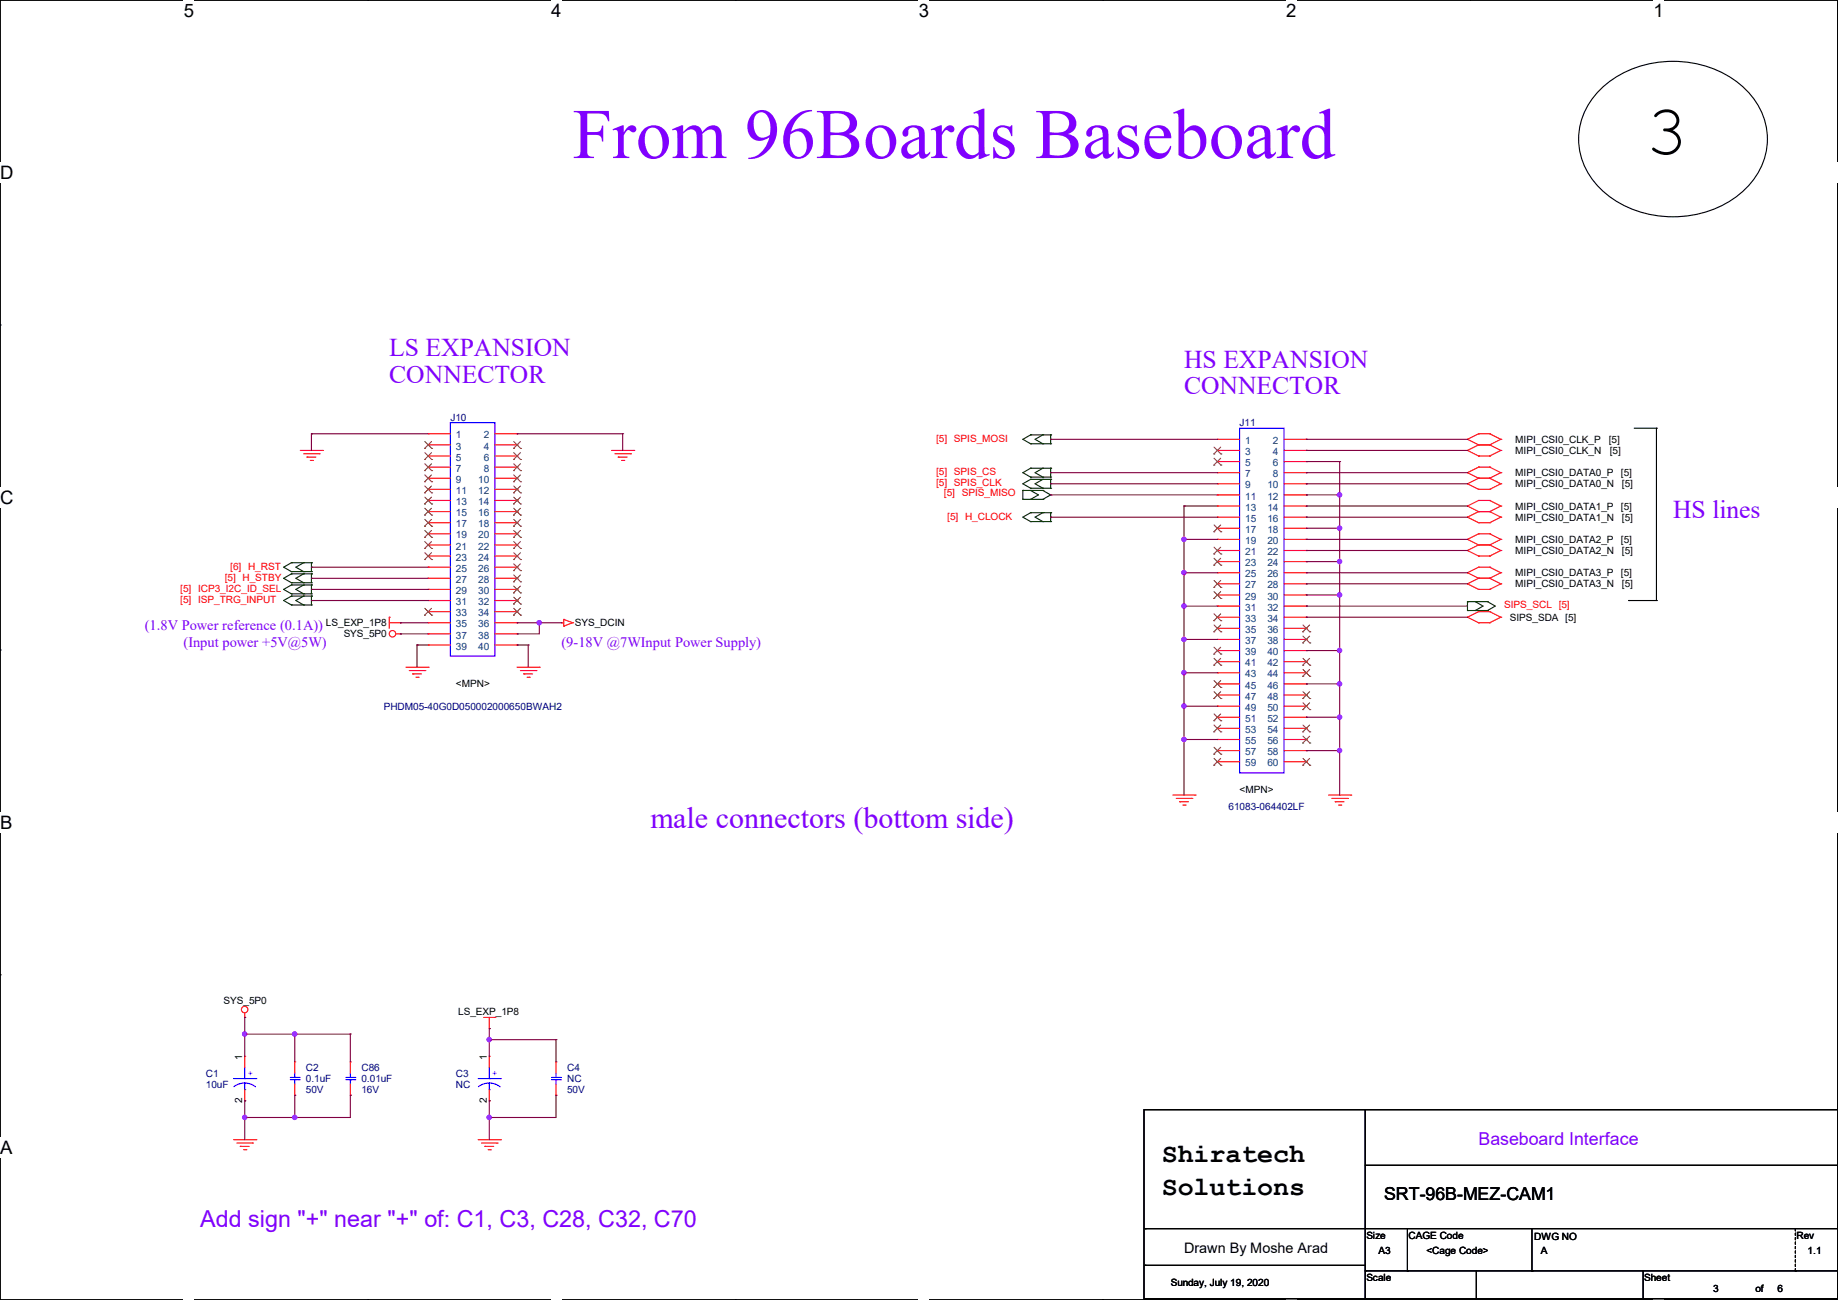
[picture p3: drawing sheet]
<svg xmlns="http://www.w3.org/2000/svg" width="420mm" height="297mm" viewBox="0 0 420 297" stroke-linecap="round" stroke-linejoin="round" font-family="sans-serif">
<path d="M0 0h419.9v297h-419.9z" fill="none" stroke="#000" stroke-width=".25"/>
<g fill="#fff">
<path d="M42 0h2.4v4.8h-2.4z"/>
<path d="M42 297h2.4z"/>
</g>
<path d="M84 0h.1M84 297h.1" fill="none" stroke="#000" stroke-width=".25"/>
<g fill="#fff">
<path d="M125.9 0h2.4v4.8h-2.4z"/>
<path d="M125.9 297h2.4z"/>
</g>
<path d="M168 0h.1M168 297h.1" fill="none" stroke="#000" stroke-width=".25"/>
<g fill="#fff">
<path d="M209.9 0h2.4v4.8h-2.4z"/>
<path d="M209.9 297h2.4z"/>
</g>
<path d="M251.9 0h.1M251.9 297h.1" fill="none" stroke="#000" stroke-width=".25"/>
<g fill="#fff">
<path d="M293.9 0h2.3v4.8h-2.3z"/>
<path d="M293.9 297h2.3z"/>
</g>
<path d="M335.9 0h.1M335.9 297h.1" fill="none" stroke="#000" stroke-width=".25"/>
<g fill="#fff">
<path d="M377.9 0h2.3v4.8h-2.3z"/>
<path d="M377.9 297h2.3z"/>
<path d="M0 37.1h3.1v4.8h-3.1z"/>
<path d="M419.9 37.1l.1 4.8z"/>
<path d="M0 111.3h3.1v4.8h-3.1z"/>
<path d="M419.9 111.3l.1 4.8z"/>
</g>
<path d="M0 74.3h.1M419.9 74.3h.1" fill="none" stroke="#000" stroke-width=".25"/>
<g fill="#fff">
<path d="M0 185.6h2.9v4.7h-2.9z"/>
<path d="M419.9 185.6l.1 4.7z"/>
</g>
<path d="M0 148.5h.1M419.9 148.5h.1" fill="none" stroke="#000" stroke-width=".25"/>
<g fill="#fff">
<path d="M0 259.8h2.9v4.7h-2.9z"/>
<path d="M419.8 259.8h.2v4.7h-.2z"/>
</g>
<g fill="none" stroke="#000" stroke-width=".25">
<path d="M365.8 20.3a24.7 24.7 0 0 1 33 0 15.5 15.5 0 0 1-1.3 24 24.8 24.8 0 0 1-31.7-1.1 15.4 15.4 0 0 1 0-22.9zM373.4 97.8h5.1M378.5 97.8h.1M378.5 97.8v39.4M372.2 137.2h.1M372.2 137.2h6.3M378.5 137.2h.1M0 222.7h.1M419.9 222.7h.1M261.4 253.5h158.5v43.2h-158.5zM312 253.5v43.2M312 266.2h107.9"/>
<path d="M419.9 266.2h.1M261.7 289.1h.1M261.7 280.7h.1M261.7 289.1h50.3M261.7 280.7h158.2M312 290.4h.1M312 296.7h.1M312 290.4h107.9M321.6 290.4h.1M321.6 280.7v9.7M337.4 296.7h.1M337.4 290.4v6.3"/>
<path d="M350.1 290.4h.1M350.1 280.7v9.7M375.5 296.7h.1M375.5 290.4v6.3"/>
</g>
<g fill="none" stroke="#f00" stroke-width=".25">
<path d="M97.8 99.1h.1M97.8 99.1h5.1M113.1 99.1h5.1M118.2 99.1h.1M337.9 99.1h.1M337.9 99.1h2.5M337.9 99.1l-2.6 1.3M340.4 99.1h.1M340.4 99.1l2.5 1.3M68.6 102.9h5.1M69.4 103.7h3.5M70.1 104.4h.1"/>
<path d="M70.1 104.4h2.1M70.9 105.2h.5M71.4 105.2h.1M72.9 103.7h.1M73.7 102.9h.1M97.8 101.6h.1M97.8 104.2h.1M97.8 106.7h.1M97.8 109.3h.1M97.8 111.8h.1M97.8 114.3h.1M97.8 116.9h.1"/>
<path d="M97.8 119.4h.1M97.8 101.6h5.1M97.8 104.2h5.1M97.8 106.7h5.1M97.8 109.3h5.1M97.8 111.8h5.1M97.8 114.3h5.1M97.8 116.9h5.1M97.8 119.4h5.1M113.1 101.6h5.1M113.1 104.2h5.1M113.1 106.7h5.1"/>
<path d="M113.1 109.3h5.1M113.1 111.8h5.1M113.1 114.3h5.1M113.1 116.9h5.1M113.1 119.4h5.1M118.2 101.6h.1M118.2 104.2h.1M118.2 106.7h.1M118.2 109.3h.1M118.2 111.8h.1M118.2 114.3h.1M118.2 116.9h.1"/>
<path d="M118.2 119.4h.1M139.7 102.9h5.1M140.5 103.7h3.6M141.3 104.4h.1M141.3 104.4h2M142 105.2h.5M142.5 105.2h.1M144.1 103.7h.1M144.8 102.9h.1M278.2 100.4h.1M278.2 102.9h.1M278.2 105.5h.1"/>
<path d="M278.2 108h.1M278.2 110.5h.1M278.2 113.1h.1M278.2 115.6h.1M278.2 118.2h.1M278.2 102.9h5.1M278.2 100.4h5.1M278.2 105.5h5.1M278.2 108h5.1M278.2 110.5h5.1M278.2 113.1h5.1M278.2 115.6h5.1"/>
<path d="M278.2 118.2h5.1M293.4 102.9h5.1M293.4 100.4h5.1M293.4 105.5h5.1M293.4 108h5.1M293.4 110.5h5.1M293.4 113.1h5.1M293.4 115.6h5.1M293.4 118.2h5.1M298.5 100.4h.1M298.5 102.9h.1M298.5 105.5h.1"/>
<path d="M298.5 108h.1M298.5 110.5h.1M298.5 113.1h.1M298.5 115.6h.1M298.5 118.2h.1M335.3 100.4h.1M335.3 102.9h.1M335.3 108h.1M335.3 110.5h.1M335.3 115.6h.1M335.3 118.2h.1M335.3 100.4l2.6 1.2"/>
<path d="M335.3 102.9l2.6 1.3M335.3 108l2.6 1.3M335.3 110.5l2.6 1.3M335.3 115.6l2.6 1.3M335.3 118.2l2.6 1.2M337.9 101.6h.1M337.9 104.2h.1M337.9 106.7h.1M337.9 109.3h.1M337.9 111.8h.1M337.9 114.3h.1M337.9 116.9h.1"/>
<path d="M337.9 119.4h.1M337.9 101.6h2.5M337.9 101.6l-2.6 1.3M337.9 104.2h2.5M337.9 106.7h2.5M337.9 106.7l-2.6 1.3M337.9 109.3h2.5M337.9 109.3l-2.6 1.2M337.9 111.8h2.5M337.9 114.3h2.5M337.9 114.3l-2.6 1.3M337.9 116.9h2.5"/>
<path d="M337.9 116.9l-2.6 1.3M337.9 119.4h2.5M340.4 101.6h.1M340.4 104.2h.1M340.4 106.7h.1M340.4 109.3h.1M340.4 111.8h.1M340.4 114.3h.1M340.4 116.9h.1M340.4 119.4h.1M340.4 101.6l2.5 1.3M340.4 106.7l2.5 1.3"/>
<path d="M340.4 109.3l2.5 1.2M340.4 114.3l2.5 1.3M340.4 116.9l2.5 1.3M342.9 100.4h.1M342.9 102.9h.1M342.9 108h.1M342.9 110.5h.1M342.9 115.6h.1M342.9 118.2h.1M342.9 100.4l-2.5 1.2M342.9 102.9l-2.5 1.3M342.9 108l-2.5 1.3"/>
<path d="M342.9 110.5l-2.5 1.3M342.9 115.6l-2.5 1.3M342.9 118.2l-2.5 1.2M97.8 122h.1M97.8 124.5h.1M97.8 127h.1M97.8 129.6h.1M97.8 132.1h.1M97.8 134.7h.1M97.8 137.2h.1M97.8 139.7h.1M97.8 122h5.1"/>
<path d="M97.8 124.5h5.1M97.8 127h5.1M97.8 129.6h5.1M97.8 132.1h5.1M97.8 134.7h5.1M97.8 139.7h5.1M97.8 137.2h5.1M113.1 122h5.1M113.1 124.5h5.1M113.1 127h5.1M113.1 129.6h5.1M113.1 132.1h5.1"/>
<path d="M113.1 134.7h5.1M113.1 139.7h5.1M113.1 137.2h5.1M118.2 122h.1M118.2 124.5h.1M118.2 127h.1M118.2 129.6h.1M118.2 132.1h.1M118.2 134.7h.1M118.2 137.2h.1M118.2 139.7h.1M278.2 120.7h.1"/>
<path d="M278.2 123.2h.1M278.2 125.8h.1M278.2 128.3h.1M278.2 130.9h.1M278.2 133.4h.1M278.2 135.9h.1M278.2 138.5h.1M278.2 120.7h5.1M278.2 123.2h5.1M278.2 125.8h5.1M278.2 128.3h5.1M278.2 130.9h5.1"/>
<path d="M278.2 133.4h5.1M278.2 135.9h5.1M278.2 138.5h5.1M293.4 120.7h5.1M293.4 123.2h5.1M293.4 125.8h5.1M293.4 128.3h5.1M293.4 130.9h5.1M293.4 133.4h5.1M293.4 135.9h5.1M293.4 138.5h5.1M298.5 120.7h.1"/>
<path d="M298.5 123.2h.1M298.5 125.8h.1M298.5 128.3h.1M298.5 130.9h.1M298.5 133.4h.1M298.5 135.9h.1M298.5 138.5h.1M335.3 123.2h.1M335.3 125.8h.1M335.3 130.9h.1M335.3 133.4h.1M335.3 123.2l2.6 1.3"/>
<path d="M335.3 125.8l2.6 1.2M335.3 130.9l2.6 1.2M335.3 133.4l2.6 1.3M337.9 122h.1M337.9 124.5h.1M337.9 127h.1M337.9 129.6h.1M337.9 132.1h.1M337.9 134.7h.1M337.9 139.7h.1M337.9 122h2.5M337.9 122l-2.6 1.2"/>
<path d="M337.9 124.5h2.5M337.9 124.5l-2.6 1.3M337.9 127h2.5M337.9 129.6h2.5M337.9 129.6l-2.6 1.3M337.9 132.1h2.5M337.9 132.1l-2.6 1.3M337.9 134.7h2.5M337.9 139.7h2.5M337.9 139.7l-2.6 1.3M340.4 122h.1M340.4 124.5h.1"/>
<path d="M340.4 127h.1M340.4 129.6h.1M340.4 132.1h.1M340.4 134.7h.1M340.4 139.7h.1M340.4 122l2.5 1.2M340.4 124.5l2.5 1.3M340.4 129.6l2.5 1.3M340.4 132.1l2.5 1.3M340.4 139.7l2.5 1.3M342.9 123.2h.1M342.9 125.8h.1"/>
<path d="M342.9 130.9h.1M342.9 133.4h.1M342.9 123.2l-2.5 1.3M342.9 125.8l-2.5 1.2M342.9 130.9l-2.5 1.2M342.9 133.4l-2.5 1.3M88.9 141h.1M88.9 142.3h2.6M88.9 141v2.6M90.5 144.8h1M91.5 142.3h.1M91.5 144.8h.1"/>
<path d="M92.8 152.4h5M93.5 153.2h3.6M94.3 154h.1M94.3 154h2M95 154.7h.5M95.5 154.7h.1M97.1 153.2h.1M97.8 152.4h.1M97.8 142.3h.1M97.8 144.8h.1M97.8 147.4h.1M97.8 142.3h5.1"/>
<path d="M97.8 144.8h5.1M97.8 147.4h5.1M113.1 142.3h5.1M113.1 144.8h5.1M113.1 147.4h5.1M118.2 142.3h.1M118.2 144.8h.1M118.2 147.4h.1M118.2 152.4h5M118.9 153.2h3.6M119.7 154h.1M119.7 154h2"/>
<path d="M120.4 154.7h.5M120.9 154.7h.1M122.5 153.2h.1M123.2 152.4h.1M128.3 142.3h.1M128.3 142.3h.5M128.8 141.5h.1M128.8 143h.1M128.8 141.5v1.5M128.8 141.5l2.1 .8M130.9 142.3h.1M130.9 142.3l-2.1 .7"/>
<path d="M278.2 141h.1M278.2 143.6h.1M278.2 146.1h.1M278.2 148.6h.1M278.2 151.2h.1M278.2 153.7h.1M278.2 156.3h.1M278.2 158.8h.1M278.2 141h5.1M278.2 143.6h5.1M278.2 146.1h5.1M278.2 148.6h5.1"/>
<path d="M278.2 151.2h5.1M278.2 153.7h5.1M278.2 156.3h5.1M278.2 158.8h5.1M293.4 141h5.1M293.4 143.6h5.1M293.4 146.1h5.1M293.4 148.6h5.1M293.4 151.2h5.1M293.4 153.7h5.1M293.4 156.3h5.1M293.4 158.8h5.1"/>
<path d="M298.5 141h.1M298.5 143.6h.1M298.5 146.1h.1M298.5 148.6h.1M298.5 151.2h.1M298.5 153.7h.1M298.5 156.3h.1M298.5 158.8h.1M335.3 141h.1M335.3 141l2.6 1.3M337.9 142.3h.1M337.9 142.3h2.5"/>
<path d="M340.4 142.3h.1M342.9 141h.1M342.9 141l-2.5 1.3M278.2 161.3h.1M278.2 163.9h.1M278.2 166.4h.1M278.2 169h.1M278.2 171.5h.1M278.2 174h.1M278.2 161.3h5.1M278.2 163.9h5.1M278.2 166.4h5.1"/>
<path d="M278.2 169h5.1M278.2 171.5h5.1M278.2 174h5.1M293.4 161.3h5.1M293.4 163.9h5.1M293.4 166.4h5.1M293.4 169h5.1M293.4 171.5h5.1M293.4 174h5.1M298.5 161.3h.1M298.5 163.9h.1M298.5 166.4h.1"/>
<path d="M298.5 169h.1M298.5 171.5h.1M298.5 174h.1M268 181.7h5.1M268.8 182.4h3.5M269.5 183.2h.1M269.5 183.2h2.1M270.3 183.9h.5M270.8 183.9h.1M272.3 182.4h.1M273.1 181.7h.1M303.6 181.7h5.1"/>
<path d="M304.3 182.4h3.6M305.1 183.2h.1M305.1 183.2h2M305.9 183.9h.5M306.4 183.9h.1M307.9 182.4h.1M308.7 181.7h.1M55.9 232.5h.1M55.9 231.4v1.1M110.5 232.5h2.6M111.8 235h.1M111.8 232.5v2.5"/>
<path d="M113.1 232.5h.1M55.9 241.3h.1M55.9 251.5h.1M55.9 241.3v2.6M55.9 249v2.5M67.4 242.6h.1M67.4 250.2h.1M67.4 242.6v2.6M67.4 247.7v2.5M80.1 242.6h.1M80.1 250.2h.1M80.1 242.6v2.6"/>
<path d="M80.1 247.7v2.5M111.8 241.3h.1M111.8 251.5h.1M111.8 241.3v2.6M111.8 249v2.5M127 242.6h.1M127 250.2h.1M127 242.6v2.6M127 247.7v2.5M53.4 260.4h5.1M54.1 261.2h3.6M54.9 261.9h.1"/>
<path d="M54.9 261.9h2M55.7 262.7h.5M56.2 262.7h.1M57.7 261.2h.1M58.5 260.4h.1M109.3 260.4h5M110 261.2h3.6M110.8 261.9h.1M110.8 261.9h2M111.5 262.7h.6M112.1 262.7h.1M113.6 261.2h.1"/>
<path d="M114.3 260.4h.1"/>
<circle cx="89.7" cy="144.8" r=".74"/>
<circle cx="55.9" cy="230.7" r=".74"/>
</g>
<g fill="none" stroke="#004000" stroke-width=".25">
<path d="M235.5 99.4h.1M235.5 99.4l-1.8 1 1.8 1M235.5 99.4h4.6M238.3 99.4h.1M238.3 99.4l-1.8 1 1.8 1M240.1 99.4h.1M240.1 99.4v2M233.7 112.1h.1M233.7 114.1h.1M233.7 112.1v2M233.7 112.1h4.6M233.7 114.1h4.6"/>
<path d="M235.5 101.4h.1M235.5 107h.1M235.5 109h.1M235.5 109.5h.1M235.5 111.5h.1M235.5 112.1h.1M235.5 114.1h.1M235.5 117.1h.1M235.5 119.2h.1M235.5 101.4h4.6M235.5 107l-1.8 1 1.8 1M235.5 107h4.6"/>
<path d="M235.5 109h4.6M235.5 109.5l-1.8 1 1.8 1M235.5 109.5h4.6M235.5 111.5h4.6M235.5 112.1l1.8 1-1.8 1M235.5 117.1l-1.8 1.1 1.8 1M235.5 117.1h4.6M235.5 119.2h4.6M238.3 101.4h.1M238.3 107h.1M238.3 109h.1M238.3 109.5h.1"/>
<path d="M238.3 111.5h.1M238.3 112.1h.1M238.3 114.1h.1M238.3 117.1h.1M238.3 119.2h.1M238.3 107l-1.8 1 1.8 1M238.3 109.5l-1.8 1 1.8 1M238.3 112.1l1.8 1-1.8 1M238.3 117.1l-1.8 1.1 1.8 1M240.1 101.4h.1M240.1 107h.1M240.1 109h.1"/>
<path d="M240.1 109.5h.1M240.1 111.5h.1M240.1 117.1h.1M240.1 119.2h.1M240.1 107v2M240.1 109.5v2M240.1 117.1v2.1M66.6 128.6h.1M66.6 130.6h.1M66.6 131.1h.1M66.6 133.1h.1M66.6 133.6h.1"/>
<path d="M66.6 135.7h.1M66.6 136.2h.1M66.6 138.2h.1M66.6 128.6l-1.8 1 1.8 1M66.6 128.6h4.6M66.6 130.6h4.6M66.6 131.1l-1.8 1 1.8 1M66.6 131.1h4.6M66.6 133.1h4.6M66.6 133.6l-1.8 1.1 1.8 1M66.6 133.6h4.6M66.6 135.7h4.6"/>
<path d="M66.6 136.2l-1.8 1 1.8 1M66.6 136.2h4.6M66.6 138.2h4.6M69.4 128.6h.1M69.4 130.6h.1M69.4 131.1h.1M69.4 133.1h.1M69.4 133.6h.1M69.4 135.7h.1M69.4 136.2h.1M69.4 138.2h.1M69.4 128.6l-1.8 1 1.8 1"/>
<path d="M69.4 131.1l-1.8 1 1.8 1M69.4 133.6l-1.8 1.1 1.8 1M69.4 136.2l-1.8 1 1.8 1M71.2 128.6h.1M71.2 130.6h.1M71.2 131.1h.1M71.2 133.1h.1M71.2 133.6h.1M71.2 135.7h.1M71.2 136.2h.1M71.2 138.2h.1M71.2 128.6v2"/>
<path d="M71.2 131.1v2M71.2 133.6v2.1M71.2 136.2v2M335.3 137.5h.1M335.3 139.5h.1M335.3 137.5v2M335.3 137.5h4.6M335.3 139.5h4.6M337.1 137.5h.1M337.1 139.5h.1M337.1 137.5l1.8 1-1.8 1M339.9 137.5h.1"/>
<path d="M339.9 139.5h.1M339.9 137.5l1.8 1-1.8 1"/>
</g>
<path d="M410.3 280.7v9.7M410.3 290.4h.1" fill="none" stroke="#000" stroke-width=".25" stroke-dasharray=".5"/>
<g fill="none" stroke="#00f" stroke-width=".25">
<path d="M102.9 96.6h10.2v53.3h-10.2zM283.3 97.8h10.1v78.8h-10.1zM53.4 246.4h5.1M55.9 249h.1M55.9 246.4h.1M55.9 247.4l1.6 .4 .9 .5M55.9 247.4l-1 .2-1.5 .7M55.9 243.9v2.5M55.9 247.4v1.6M58.5 246.4h.1M66.3 246.2h2.1M66.3 246.7h2.1"/>
<path d="M67.4 246.2h.1M67.4 246.7h.1M67.4 245.2v1M67.4 246.7v1M68.4 246.2h.1M68.4 246.7h.1M79 246.2h2.1M79 246.7h2.1M80.1 246.2h.1M80.1 246.7h.1M80.1 245.2v1M80.1 246.7v1"/>
<path d="M81.1 246.2h.1M81.1 246.7h.1M109.3 246.4h5M111.8 249h.1M111.8 246.4h.1M111.8 247.4l1.6 .4 .9 .5M111.8 247.4l-1.1 .2-1.4 .7M111.8 243.9v2.5M111.8 247.4v1.6M114.3 246.4h.1M126 246.2h2.1M126 246.7h2.1"/>
<path d="M127 246.2h.1M127 246.7h.1M127 245.2v1M127 246.7v1M128.1 246.2h.1M128.1 246.7h.1"/>
</g>
<g fill="none" stroke="#804000" stroke-width=".23">
<path d="M97 102.4h.1M97 105h.1M97 107.5h.1M97 110.1h.1M97 112.6h.1M97 115.1h.1M97 117.7h.1M97.1 100.9l1.5 1.5M97.1 103.4l1.5 1.6M97.1 106l1.5 1.5M97.1 108.5l1.5 1.6M97.1 111l1.5 1.6"/>
<path d="M97.1 113.6l1.5 1.5M97.1 116.1l1.5 1.6M97.1 118.7l1.5 1.5M98.6 100.9l-1.6 1.5M98.6 103.4l-1.6 1.6M98.6 106l-1.6 1.5M98.6 108.5l-1.6 1.6M98.6 111l-1.6 1.6M98.6 113.6l-1.6 1.5M98.6 116.1l-1.6 1.6M98.6 118.7l-1.6 1.5M98.6 102.4h.1"/>
<path d="M98.6 105h.1M98.6 107.5h.1M98.6 110.1h.1M98.6 112.6h.1M98.6 115.1h.1M98.6 117.7h.1M117.3 102.4h.1M117.3 105h.1M117.3 107.5h.1M117.3 110.1h.1M117.3 112.6h.1M117.3 115.1h.1"/>
<path d="M117.3 117.7h.1M117.4 100.9l1.6 1.5M117.4 103.4l1.6 1.6M117.4 106l1.6 1.5M117.4 108.5l1.6 1.6M117.4 111l1.6 1.6M117.4 113.6l1.6 1.5M117.4 116.1l1.6 1.6M117.4 118.7l1.6 1.5M118.9 100.9l-1.6 1.5M118.9 103.4l-1.6 1.6M118.9 106l-1.6 1.5"/>
<path d="M118.9 108.5l-1.6 1.6M118.9 111l-1.6 1.6M118.9 113.6l-1.6 1.5M118.9 116.1l-1.6 1.6M118.9 118.7l-1.6 1.5M119 102.4h.1M119 105h.1M119 107.5h.1M119 110.1h.1M119 112.6h.1M119 115.1h.1M119 117.7h.1"/>
<path d="M277.4 103.7h.1M277.4 106.3h.1M277.4 102.2l1.6 1.5M277.4 104.7l1.6 1.6M277.4 119.9l1.6 1.6M278.9 102.2l-1.5 1.5M278.9 104.7l-1.5 1.6M278.9 119.9l-1.5 1.6M279 103.7h.1M279 106.3h.1M97 120.2h.1M97 122.8h.1"/>
<path d="M97 125.3h.1M97 127.8h.1M97.1 121.2l1.5 1.6M97.1 123.7l1.5 1.6M97.1 126.3l1.5 1.5M97.1 139l1.5 1.5M98.6 121.2l-1.6 1.6M98.6 123.7l-1.6 1.6M98.6 139l-1.6 1.5M98.6 126.3l-1.6 1.5M98.6 120.2h.1M98.6 122.8h.1"/>
<path d="M98.6 125.3h.1M98.6 127.8h.1M117.3 120.2h.1M117.3 122.8h.1M117.3 125.3h.1M117.3 127.8h.1M117.3 130.4h.1M117.3 132.9h.1M117.3 135.5h.1M117.3 138h.1M117.4 121.2l1.6 1.6M117.4 126.3l1.6 1.5"/>
<path d="M117.4 131.4l1.6 1.5M117.4 136.4l1.6 1.6M117.4 123.7l1.6 1.6M117.4 128.8l1.6 1.6M117.4 133.9l1.6 1.6M117.4 139l1.6 1.5M118.9 121.2l-1.6 1.6M118.9 123.7l-1.6 1.6M118.9 126.3l-1.6 1.5M118.9 128.8l-1.6 1.6M118.9 131.4l-1.6 1.5M118.9 133.9l-1.6 1.6"/>
<path d="M118.9 136.4l-1.6 1.6M118.9 139l-1.6 1.5M119 120.2h.1M119 122.8h.1M119 125.3h.1M119 127.8h.1M119 130.4h.1M119 132.9h.1M119 135.5h.1M119 138h.1M277.4 121.5h.1M277.4 126.6h.1"/>
<path d="M277.4 129.1h.1M277.4 134.2h.1M277.4 136.7h.1M277.4 125l1.6 1.6M277.4 127.6l1.6 1.5M277.4 132.6l1.6 1.6M277.4 135.2l1.6 1.5M278.9 125l-1.5 1.6M278.9 127.6l-1.5 1.5M278.9 132.6l-1.5 1.6M278.9 135.2l-1.5 1.5M279 121.5h.1"/>
<path d="M279 126.6h.1M279 129.1h.1M279 134.2h.1M279 136.7h.1M97 140.5h.1M98.6 140.5h.1M117.3 140.5h.1M119 140.5h.1M277.4 141.8h.1M277.4 144.4h.1M277.4 149.4h.1M277.4 152h.1"/>
<path d="M277.4 157.1h.1M277.4 159.6h.1M277.4 140.3l1.6 1.5M277.4 142.8l1.6 1.6M277.4 147.9l1.6 1.5M277.4 150.4l1.6 1.6M277.4 155.5l1.6 1.6M277.4 158l1.6 1.6M278.9 140.3l-1.5 1.5M278.9 142.8l-1.5 1.6M278.9 147.9l-1.5 1.5M278.9 150.4l-1.5 1.6"/>
<path d="M278.9 155.5l-1.5 1.6M278.9 158l-1.5 1.6M279 141.8h.1M279 144.4h.1M279 149.4h.1M279 152h.1M279 157.1h.1M279 159.6h.1M297.7 144.4h.1M297.7 146.9h.1M297.7 152h.1M297.7 154.5h.1"/>
<path d="M297.7 159.6h.1M297.7 145.3l1.6 1.6M297.7 142.8l1.6 1.6M297.7 150.4l1.6 1.6M297.7 153l1.6 1.5M297.7 158l1.6 1.6M299.3 142.8l-1.6 1.6M299.3 145.3l-1.6 1.6M299.3 150.4l-1.6 1.6M299.3 153l-1.6 1.5M299.3 158l-1.6 1.6M299.3 144.4h.1"/>
<path d="M299.3 146.9h.1M299.3 152h.1M299.3 154.5h.1M299.3 159.6h.1M277.4 164.7h.1M277.4 167.2h.1M277.4 172.3h.1M277.4 174.8h.1M277.4 163.1l1.6 1.6M277.4 165.7l1.6 1.5M277.4 170.7l1.6 1.6M277.4 173.3l1.6 1.5"/>
<path d="M278.9 163.1l-1.5 1.6M278.9 165.7l-1.5 1.5M278.9 170.7l-1.5 1.6M278.9 173.3l-1.5 1.5M279 164.7h.1M279 167.2h.1M279 172.3h.1M279 174.8h.1M297.7 162.1h.1M297.7 167.2h.1M297.7 169.8h.1M297.7 174.8h.1"/>
<path d="M297.7 160.6l1.6 1.5M297.7 165.7l1.6 1.5M297.7 168.2l1.6 1.6M297.7 173.3l1.6 1.5M299.3 160.6l-1.6 1.5M299.3 165.7l-1.6 1.5M299.3 168.2l-1.6 1.6M299.3 173.3l-1.6 1.5M299.3 162.1h.1M299.3 167.2h.1M299.3 169.8h.1M299.3 174.8h.1"/>
</g>
<g fill="none" stroke="#800040" stroke-width=".25">
<path d="M71.2 99.1h.1M71.2 99.1h26.6M71.2 99.1v3.8M118.2 99.1h.1M118.2 99.1h24.1M142.3 99.1h.1M142.3 99.1v3.8M240.1 100.4h.1M240.1 108h.1M240.1 110.5h.1M240.1 113.1h.1M240.1 118.2h.1"/>
<path d="M240.1 100.4h38.1M240.1 108h38.1M240.1 110.5h38.1M240.1 113.1h38.1M240.1 118.2h38.1M270.6 115.6h.1M270.6 115.6v66.1M270.6 115.6h7.6M298.5 100.4h.1M298.5 102.9h.1M298.5 105.5h.1M298.5 108h.1"/>
<path d="M298.5 110.5h.1M298.5 113.1h.1M298.5 115.6h.1M298.5 118.2h.1M298.5 100.4h36.8M298.5 102.9h36.8M298.5 105.5h7.6M298.5 108h36.8M298.5 110.5h36.8M298.5 113.1h7.6M298.5 115.6h36.8M298.5 118.2h36.8"/>
<path d="M306.1 105.5h.1M306.1 113.1h.1M306.1 105.5v76.2M71.2 129.6h.1M71.2 132.1h.1M71.2 134.7h.1M71.2 137.2h.1M71.2 129.6h26.6M71.2 132.1h26.6M71.2 134.7h26.6M71.2 137.2h26.6M270.6 123.2h.1"/>
<path d="M270.6 130.9h.1M270.6 138.5h.1M270.6 123.2h7.6M270.6 130.9h7.6M270.6 138.5h7.6M298.5 120.7h.1M298.5 123.2h.1M298.5 125.8h.1M298.5 128.3h.1M298.5 130.9h.1M298.5 133.4h.1M298.5 135.9h.1"/>
<path d="M298.5 138.5h.1M298.5 120.7h7.6M298.5 123.2h36.8M298.5 125.8h36.8M298.5 128.3h7.6M298.5 130.9h36.8M298.5 133.4h36.8M298.5 135.9h7.6M298.5 138.5h36.8M306.1 120.7h.1M306.1 128.3h.1M306.1 135.9h.1"/>
<path d="M91.5 142.3h.1M91.5 144.8h.1M91.5 142.3h6.3M91.5 144.8h6.3M95.3 147.4h.1M95.3 147.4h2.5M95.3 147.4v5M118.2 142.3h.1M118.2 144.8h.1M118.2 147.4h.1M118.2 142.3h10.1M118.2 147.4h2.5"/>
<path d="M120.7 147.4h.1M120.7 147.4v5M123.2 142.3h.1M123.2 142.3v2.5h-5M270.6 146.1h.1M270.6 153.7h.1M270.6 146.1h7.6M270.6 153.7h7.6M298.5 141h.1M298.5 148.6h.1M298.5 156.3h.1M298.5 141h36.8"/>
<path d="M298.5 148.6h7.6M298.5 156.3h7.6M306.1 148.6h.1M306.1 156.3h.1M270.6 161.3h.1M270.6 169h.1M270.6 161.3h7.6M270.6 169h7.6M298.5 163.9h.1M298.5 171.5h.1M298.5 163.9h7.6M298.5 171.5h7.6"/>
<path d="M306.1 163.9h.1M306.1 171.5h.1M55.9 232.5h.1M55.9 236.3h.1M55.9 232.5v8.8M55.9 236.3h24.2M67.4 236.3h.1M67.4 236.3v6.3M80.1 236.3h.1M80.1 236.3v6.3M111.8 235h.1M111.8 237.5h.1"/>
<path d="M111.8 235v6.3M111.8 237.5h15.2M127 237.5h.1M127 237.5v5.1M55.9 251.5h.1M55.9 255.3h.1M55.9 251.5v8.9M67.4 250.2h.1M67.4 255.3h.1M67.4 250.2v5.1M80.1 250.2h.1M80.1 250.2v5.1h-24.2"/>
<path d="M111.8 251.5h.1M111.8 255.3h.1M111.8 251.5v8.9M127 250.2h.1M127 250.2v5.1h-15.2"/>
</g>
<g fill="#f0f" stroke="#f0f" stroke-width=".25">
<circle cx="306.1" cy="113.1" r=".49"/>
<circle cx="306.1" cy="120.7" r=".49"/>
<circle cx="270.5" cy="130.8" r=".49"/>
<circle cx="270.5" cy="123.2" r=".49"/>
<circle cx="306.1" cy="128.3" r=".49"/>
<circle cx="306.1" cy="148.6" r=".49"/>
<circle cx="306.1" cy="135.9" r=".49"/>
<circle cx="270.5" cy="138.5" r=".49"/>
<circle cx="123.2" cy="142.3" r=".49"/>
<circle cx="270.5" cy="153.7" r=".49"/>
<circle cx="270.5" cy="146.1" r=".49"/>
<circle cx="306.1" cy="156.2" r=".49"/>
<circle cx="270.5" cy="168.9" r=".49"/>
<circle cx="270.5" cy="161.3" r=".49"/>
<circle cx="306.1" cy="171.5" r=".49"/>
<circle cx="306.1" cy="163.9" r=".49"/>
<circle cx="55.9" cy="236.2" r=".49"/>
<circle cx="111.8" cy="237.5" r=".49"/>
<circle cx="55.9" cy="255.3" r=".49"/>
<circle cx="111.8" cy="255.3" r=".49"/>
<circle cx="67.3" cy="236.2" r=".49"/>
<circle cx="67.3" cy="255.3" r=".49"/>
</g>
<text font-size="16.3" x="376" y="35.2">3</text>
<text font-size="16.3" fill="#8000ff" x="130.9" y="36.1">From 96Boards Baseboard</text>
<text font-size="6.9" fill="#8000ff" x="148.6" y="189.1">male connectors (bottom side)</text>
<g font-size="6.1">
<text x="265.5" y="265.5">Shiratech</text>
<text x="265.5" y="273.1">Solutions</text>
</g>
<g font-size="5.8" fill="#8000ff">
<text x="88.9" y="81.4">LS EXPANSION</text>
<text x="270.6" y="84">HS EXPANSION</text>
<text x="88.9" y="87.5">CONNECTOR</text>
<text x="270.6" y="90.1">CONNECTOR</text>
<text x="382.3" y="118.3">HS lines</text>
</g>
<text font-size="5.3" fill="#8000ff" x="45.8" y="280.4">Add sign &quot;+&quot; near &quot;+&quot; of: C1, C3, C28, C32, C70</text>
<g font-size="4.2">
<text x="42" y="3.9">5</text>
<text x="125.9" y="3.9">4</text>
<text x="209.9" y="3.9">3</text>
<text x="293.9" y="3.9">2</text>
<text x="377.9" y="3.9">1</text>
<text x="0" y="40.9">D</text>
<text x="0" y="115.1">C</text>
<text x="0" y="189.4">B</text>
<text x="0" y="263.6">A</text>
<text x="419.9" y="263.6">A</text>
</g>
<text font-size="4.1" fill="#8000ff" x="337.9" y="261.5">Baseboard Interface</text>
<text font-size="4.1" x="316.3" y="274.2">SRT-96B-MEZ-CAM1</text>
<g font-size="3.3" fill="#8000ff">
<text x="33.1" y="144">(1.8V Power reference (0.1A))</text>
<text x="42" y="147.8">(Input power +5V@5W)</text>
<text x="128.3" y="147.8">(9-18V @7WInput Power Supply)</text>
</g>
<text font-size="3.3" x="270.6" y="286.2">Drawn By Moshe Arad</text>
<g font-size="2.3" fill="#000080">
<text x="102.9" y="96.1">J10</text>
<text x="283.3" y="97.4">J11</text>
<text x="87.7" y="162.1">PHDM05-40G0D050002000650BWAH2</text>
<text x="280.7" y="185">61083-064402LF</text>
<text x="47" y="246">C1</text>
<text x="69.9" y="244.7">C2</text>
<text x="82.6" y="244.7">C86</text>
<text x="104.2" y="246">C3</text>
<text x="129.6" y="244.7">C4</text>
<text x="47" y="248.5">10uF</text>
<text x="69.9" y="247.2">0.1uF</text>
<text x="69.9" y="249.8">50V</text>
<text x="82.6" y="247.2">0.01uF</text>
<text x="82.6" y="249.8">16V</text>
<text x="104.2" y="248.5">NC</text>
<text x="129.6" y="247.2">NC</text>
<text x="129.6" y="249.8">50V</text>
</g>
<g font-size="2.3" fill="#004080">
<text x="104.2" y="100.2">1</text>
<text x="110.5" y="100.2">2</text>
<text x="284.5" y="101.4">1</text>
<text x="290.9" y="101.4">2</text>
<text x="104.2" y="102.7">3</text>
<text x="104.2" y="105.2">5</text>
<text x="104.2" y="107.8">7</text>
<text x="110.5" y="102.7">4</text>
<text x="110.5" y="105.2">6</text>
<text x="110.5" y="107.8">8</text>
<text x="284.5" y="104">3</text>
<text x="284.5" y="106.5">5</text>
<text x="290.9" y="104">4</text>
<text x="290.9" y="106.5">6</text>
<text x="104.2" y="110.3">9</text>
<text x="104.2" y="112.9">11</text>
<text x="109.3" y="110.3">10</text>
<text x="109.3" y="112.9">12</text>
<text x="284.5" y="109">7</text>
<text x="284.5" y="111.6">9</text>
<text x="289.6" y="111.6">10</text>
<text x="290.9" y="109">8</text>
<text x="104.2" y="115.4">13</text>
<text x="104.2" y="117.9">15</text>
<text x="109.3" y="115.4">14</text>
<text x="109.3" y="117.9">16</text>
<text x="284.5" y="114.1">11</text>
<text x="284.5" y="116.7">13</text>
<text x="284.5" y="119.2">15</text>
<text x="289.6" y="114.1">12</text>
<text x="289.6" y="116.7">14</text>
<text x="289.6" y="119.2">16</text>
<text x="104.2" y="120.5">17</text>
<text x="104.2" y="123">19</text>
<text x="104.2" y="125.6">21</text>
<text x="109.3" y="120.5">18</text>
<text x="109.3" y="123">20</text>
<text x="109.3" y="125.6">22</text>
<text x="284.5" y="121.7">17</text>
<text x="284.5" y="124.3">19</text>
<text x="289.6" y="121.7">18</text>
<text x="289.6" y="124.3">20</text>
<text x="104.2" y="128.1">23</text>
<text x="104.2" y="130.6">25</text>
<text x="109.3" y="128.1">24</text>
<text x="109.3" y="130.6">26</text>
<text x="284.5" y="126.8">21</text>
<text x="284.5" y="129.4">23</text>
<text x="284.5" y="131.9">25</text>
<text x="289.6" y="126.8">22</text>
<text x="289.6" y="129.4">24</text>
<text x="289.6" y="131.9">26</text>
<text x="104.2" y="133.2">27</text>
<text x="104.2" y="135.7">29</text>
<text x="109.3" y="133.2">28</text>
<text x="109.3" y="135.7">30</text>
<text x="284.5" y="134.5">27</text>
<text x="284.5" y="137">29</text>
<text x="289.6" y="134.5">28</text>
<text x="289.6" y="137">30</text>
<text x="104.2" y="138.3">31</text>
<text x="104.2" y="140.8">33</text>
<text x="104.2" y="143.3">35</text>
<text x="109.3" y="138.3">32</text>
<text x="109.3" y="140.8">34</text>
<text x="109.3" y="143.3">36</text>
<text x="284.5" y="139.5">31</text>
<text x="284.5" y="142.1">33</text>
<text x="289.6" y="139.5">32</text>
<text x="289.6" y="142.1">34</text>
<text x="104.2" y="145.9">37</text>
<text x="104.2" y="148.4">39</text>
<text x="109.3" y="145.9">38</text>
<text x="109.3" y="148.4">40</text>
<text x="284.5" y="144.6">35</text>
<text x="284.5" y="147.2">37</text>
<text x="284.5" y="149.7">39</text>
<text x="289.6" y="144.6">36</text>
<text x="289.6" y="147.2">38</text>
<text x="289.6" y="149.7">40</text>
<text x="284.5" y="152.2">41</text>
<text x="284.5" y="154.8">43</text>
<text x="289.6" y="152.2">42</text>
<text x="289.6" y="154.8">44</text>
<text x="284.5" y="157.3">45</text>
<text x="284.5" y="159.8">47</text>
<text x="289.6" y="157.3">46</text>
<text x="289.6" y="159.8">48</text>
<text x="284.5" y="162.4">49</text>
<text x="284.5" y="164.9">51</text>
<text x="284.5" y="167.5">53</text>
<text x="289.6" y="162.4">50</text>
<text x="289.6" y="164.9">52</text>
<text x="289.6" y="167.5">54</text>
<text x="284.5" y="170">55</text>
<text x="284.5" y="172.5">57</text>
<text x="289.6" y="170">56</text>
<text x="289.6" y="172.5">58</text>
<text x="284.5" y="175.1">59</text>
<text x="289.6" y="175.1">60</text>
</g>
<g font-size="2.3" fill="#f00">
<text x="213.9" y="100.9">[5] SPIS_MOSI</text>
<text x="213.9" y="108.5">[5] SPIS_CS</text>
<text x="213.9" y="111.1">[5] SPIS_CLK</text>
<text x="215.7" y="113.4">[5] SPIS_MISO</text>
<text x="216.5" y="118.7">[5] H_CLOCK</text>
<text x="52.6" y="130.1">[6] H_RST</text>
<text x="41.2" y="135.2">[5] ICP3_I2C_ID_SEL</text>
<text x="41.2" y="137.8">[5] ISP_TRG_INPUT</text>
<text x="51.4" y="132.7">[5] H_STBY</text>
<text x="343.7" y="139">SIPS_SCL [5]</text>
</g>
<g font-size="2.3">
<text x="346.2" y="101.2">MIPI_CSI0_CLK_P</text>
<text x="367.6" y="101.2">[5]</text>
<text x="346.2" y="103.7">MIPI_CSI0_CLK_N</text>
<text x="367.8" y="103.7">[5]</text>
<text x="346.2" y="108.8">MIPI_CSI0_DATA0_P</text>
<text x="346.2" y="111.3">MIPI_CSI0_DATA0_N</text>
<text x="370.4" y="108.8">[5]</text>
<text x="370.6" y="111.3">[5]</text>
<text x="346.2" y="116.4">MIPI_CSI0_DATA1_P</text>
<text x="346.2" y="119">MIPI_CSI0_DATA1_N</text>
<text x="370.4" y="116.4">[5]</text>
<text x="370.6" y="119">[5]</text>
<text x="346.2" y="124">MIPI_CSI0_DATA2_P</text>
<text x="370.4" y="124">[5]</text>
<text x="346.2" y="126.6">MIPI_CSI0_DATA2_N</text>
<text x="346.2" y="131.7">MIPI_CSI0_DATA3_P</text>
<text x="370.4" y="131.7">[5]</text>
<text x="370.6" y="126.6">[5]</text>
<text x="346.2" y="134.2">MIPI_CSI0_DATA3_N</text>
<text x="370.6" y="134.2">[5]</text>
<text x="74.5" y="143.1">LS_EXP_1P8</text>
<text x="131.4" y="143.1">SYS_DCIN</text>
<text x="345" y="141.8">SIPS_SDA [5]</text>
<text x="78.5" y="145.6">SYS_5P0</text>
<text x="104.2" y="157.1">&lt;MPN&gt;</text>
<text x="283.3" y="181.2">&lt;MPN&gt;</text>
<text x="51.1" y="229.4">SYS_5P0</text>
<text x="104.7" y="232">LS_EXP_1P8</text>
<text x="55.4" y="242.1" transform="rotate(-90 55.4 242.1)">1</text>
<text x="111.3" y="242.1" transform="rotate(-90 111.3 242.1)">1</text>
<text x="55.4" y="252" transform="rotate(-90 55.4 252)">2</text>
<text x="111.3" y="252" transform="rotate(-90 111.3 252)">2</text>
<text x="312.2" y="283">Size</text>
<text x="315" y="286.6">A3</text>
<text x="321.9" y="283">CAGE Code</text>
<text x="325.9" y="286.6">&lt;Cage Code&gt;</text>
<text x="350.6" y="283.3">DWG NO</text>
<text x="352.1" y="286.6">A</text>
<text x="410.5" y="283">Rev</text>
<text x="413.1" y="286.6">1.1</text>
<text x="267.5" y="293.7">Sunday, July 19, 2020</text>
<text x="312.2" y="292.7">Scale</text>
<text x="375.7" y="292.7">Sheet</text>
<text x="391.5" y="295.2">3</text>
<text x="401.1" y="295.2">of</text>
<text x="406.2" y="295.2">6</text>
</g>
<g font-size="1.8" fill="#00f">
<text x="56.7" y="245.7">+</text>
<text x="112.6" y="245.7">+</text>
</g>
</svg>
